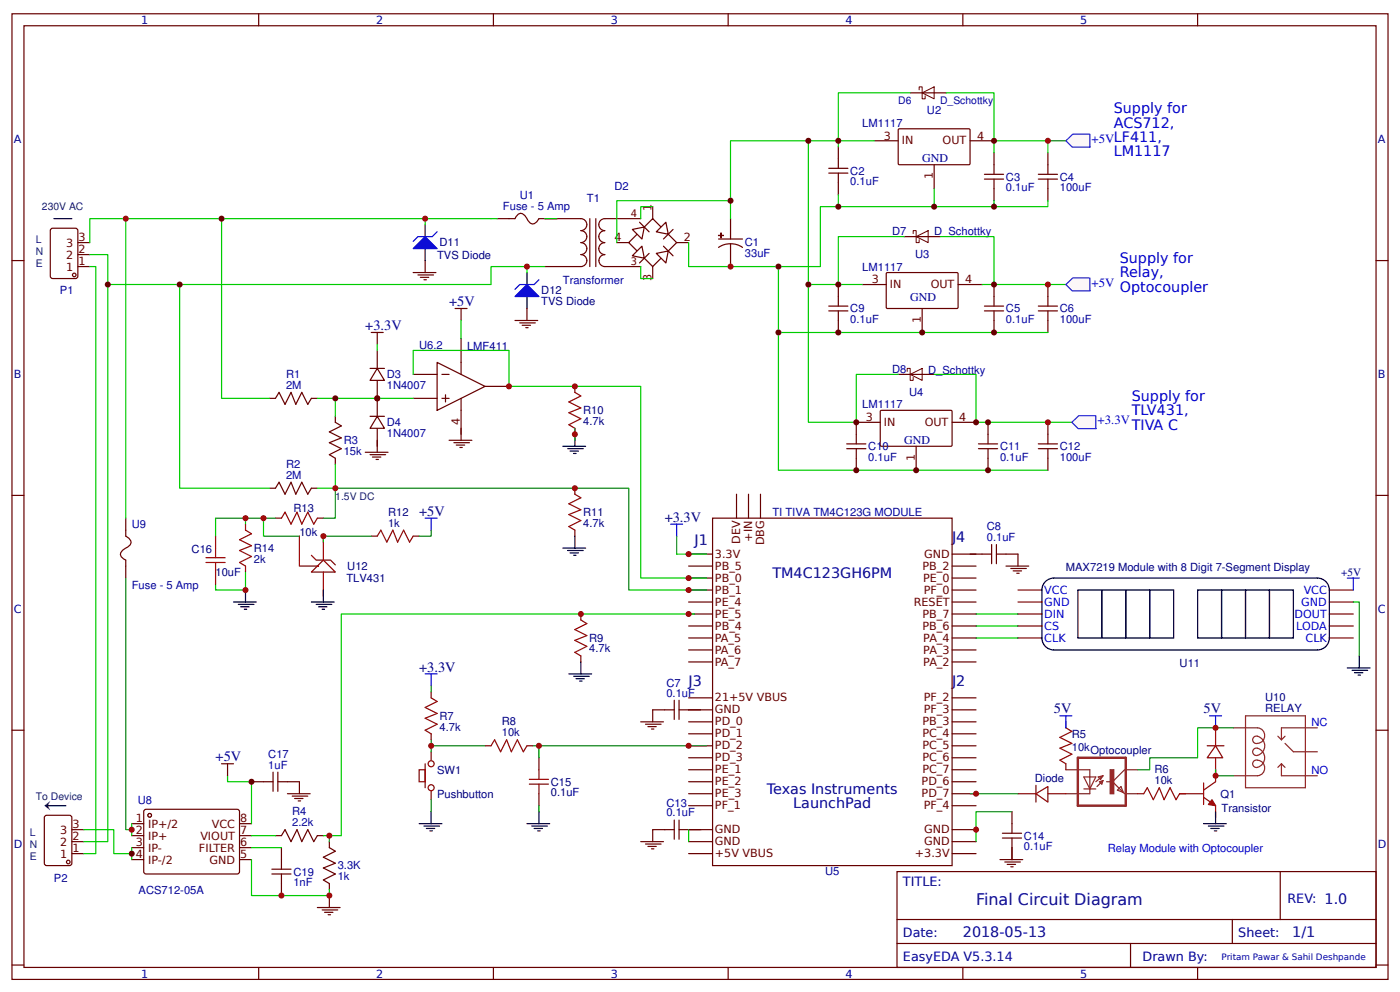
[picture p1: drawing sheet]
<svg xmlns="http://www.w3.org/2000/svg" width="309mm" height="219mm" viewBox="0 0 309 219" stroke-linecap="round" stroke-linejoin="round" font-family="sans-serif">
<g fill="none" stroke="#600" stroke-width=".26">
<path d="M2.6 3h304.1v213.3h-304.1zM5.3 5.7h298.7v208h-298.7zM57.1 3v2.7M109 3v2.7M160.9 3v2.7M212.7 3v2.7M264.6 3v2.7M2.6 57.5h2.7M11.4 50.5l5.3-.1 .4 .3 .1 10.3-.3 .4-5.3 .1-.4-.2-.1-10.4zM304 57.5h2.7M59.5 88h1.4l.7-1.3 1.4 2.6 1.3-2.6 1.1 2.6 1.3-2.6 1.3 2.6 .8-1.3h1.3M74.1 91.9v1.4l1.3 .8-2.6 1.3 2.6 1.3-2.6 1.1 2.6 1.3-2.6 1.3 1.3 .8v1.3"/>
<path d="M2.6 109.4h2.7M59.5 107.8h1.4l.7-1.3 1.4 2.6 1.3-2.6 1.1 2.6 1.3-2.6 1.3 2.6 .8-1.3h1.3M304 109.4h2.7M2.6 161.3h2.7M304 161.3h2.7M198.2 192.5h105.8v21.2h-105.8zM282.8 192.5v10.6M2.6 213.1h2.7M57.1 213.7v2.6M109 213.7v2.6M160.9 213.7v2.6M198.2 203.1h105.8"/>
<path d="M198.2 208.4h105.8M212.7 213.7v2.6M249.8 208.4v5.3M264.6 213.7v2.6M272.3 203.1v5.3M304 213.1h2.7"/>
</g>
<path d="M70.1 88h4v3.9M74.1 102.5v5.3h-4" fill="none" stroke="#0c0" stroke-width=".26"/>
<circle cx="16.4" cy="60.7" r=".4" fill="#fff" stroke="#600" stroke-width=".26"/>
<path d="M17.2 58.9h2.6M17.2 56.2h2.6M17.2 53.6h2.6M10.1 180.1l5.2-.1 .5 .3 .1 10.3-.3 .5-5.3 .1-.4-.3-.1-10.3z" fill="none" stroke="#600" stroke-width=".26"/>
<circle cx="15.1" cy="190.4" r=".4" fill="#fff" stroke="#600" stroke-width=".26"/>
<g fill="none" stroke="#600" stroke-width=".26">
<path d="M109.8 48.3h4l.5-.8a1.32 1.32 0 0 1 2.1 .8l.5 .7a1.32 1.32 0 0 0 2.2-.7h9.2a1.32 1.32 0 0 1 1.3 1.3 1.32 1.32 0 0 1-1.3 1.3 1.32 1.32 0 0 1 1.3 1.4 1.32 1.32 0 0 1-1.3 1.3 1.32 1.32 0 0 1 1.3 1.3 1.32 1.32 0 0 1-1.3 1.3 1.32 1.32 0 0 1 1.3 1.3 1.32 1.32 0 0 1-1.3 1.4h-7.9M130.3 48.3v10.6M131.6 48.3v10.6M133.6 58.9h8M133.6 56.2a1.32 1.32 0 0 0-1.3 1.3 1.32 1.32 0 0 0 1.3 1.4M136.3 53.6h2.6M138.9 53.6l5.3-5.3 5.3 5.3-5.3 5.3zM141.3 49.1l2.1 2.1M141.6 48.3h-8a1.32 1.32 0 0 0-1.3 1.3 1.32 1.32 0 0 0 1.3 1.3 1.32 1.32 0 0 0-1.3 1.4 1.32 1.32 0 0 0 1.3 1.3 1.32 1.32 0 0 0-1.3 1.3 1.32 1.32 0 0 0 1.3 1.3M143.4 56l-2.1 2.1M144.2 45.6v2.7M144.2 58.9v2.6"/>
<path d="M146.6 54.4l2.1 2.1M148.7 50.7l-2.1 2.1M149.5 53.6h2.6M15.9 188.5h2.6M15.9 185.9h2.6M15.9 183.2h2.6"/>
</g>
<path d="M108.5 48.3h-88.7v5.3M120.4 48.3h2.6" fill="none" stroke="#0c0" stroke-width=".26"/>
<g fill="#fff" stroke="#600" stroke-width=".26">
<path d="M139.7 50.7l2.6-.6-.5 2.7z"/>
<path d="M147.1 49.1l.5 2.6-2.6-.5z"/>
<path d="M141.8 54.4l.5 2.6-2.6-.5z"/>
<path d="M145 56l2.6-.6-.5 2.7z"/>
</g>
<path d="M108.5 48.3h1.3M120.4 58.9h-11.9v3.9h-84.7M141.6 58.9v2.6h2.6M144.2 45.6h-2.6v2.7" fill="none" stroke="#0c0" stroke-width=".26"/>
<g fill="none" stroke="#600" stroke-width=".26">
<path d="M83.3 77.4v4M100.5 68.1h2.7M101.9 68.1v2.7M101.9 74.7v8M81.8 81.4h3.1M83.3 84v4M91.3 82.7h5.3M91.3 88h5.3M96.6 80l10.6 5.3-10.6 5.3zM97.6 82.7h1.6M97.6 88h1.6M98.4 87.2v1.6"/>
<path d="M99.2 97.2h5M100.3 97.8h3.4M100.8 98.3h1.9M101.6 98.8h.5M101.9 88v9.2M107.2 85.3h5.2M157.4 114.4h52.9v76.8h-52.9zM162.7 109.1v5.3M165.4 109.1v5.3M168 109.1v5.3M152.1 122.4h5.3M152.1 125h5.3"/>
<path d="M152.1 127.7h5.3M152.1 130.3h5.3M152.1 133h5.3M152.1 135.6h5.3M152.1 138.2h5.3M210.3 122.4h5.3M210.3 125h5.3M210.3 127.7h5.3M210.3 130.3h5.3M210.3 133h5.3M210.3 135.6h5.3M210.3 138.2h5.3"/>
<path d="M152.1 140.9h5.3M152.1 143.5h5.3M152.1 146.2h5.3M152.1 154.1h5.3M152.1 156.8h5.3M152.1 159.4h5.3M210.3 140.9h5.3M210.3 143.5h5.3M210.3 146.2h5.3M210.3 154.1h5.3M210.3 156.8h5.3M210.3 159.4h5.3"/>
<path d="M152.1 162.1h5.3M152.1 164.7h5.3M152.1 167.3h5.3M152.1 170h5.3M152.1 172.6h5.3M152.1 175.3h5.3M152.1 177.9h5.3M210.3 162.1h5.3M210.3 164.7h5.3M210.3 167.3h5.3M210.3 170h5.3M210.3 172.6h5.3"/>
<path d="M210.3 175.3h5.3M210.3 177.9h5.3M152.1 183.2h5.3M152.1 185.9h5.3M152.1 188.5h5.3M210.3 183.2h5.3M210.3 185.9h5.3M210.3 188.5h5.3"/>
</g>
<path d="M83.3 81.4l1.6 2.6h-3.1z" fill="#fff" stroke="#600" stroke-width=".26"/>
<path d="M81.8 91.9h3.1M83.3 88v3.9M83.3 94.6v4" fill="none" stroke="#600" stroke-width=".26"/>
<path d="M83.3 91.9l1.6 2.7h-3.1z" fill="#fff" stroke="#600" stroke-width=".26"/>
<path d="M82 73.4h2.7M83.3 73.4v2.7M80.7 99.9h5M83.3 97.2v2.7M81.8 100.4h3.4M82.3 100.9h1.8M83.1 101.5h.5" fill="none" stroke="#600" stroke-width=".26"/>
<path d="M83.3 76.1v1.3" fill="none" stroke="#0c0" stroke-width=".26"/>
<circle cx="33.1" cy="180" r=".4" fill="#fff" stroke="#600" stroke-width=".26"/>
<path d="M32 178.8h20.7l.2 .5-.1 13.5-.4 .2-20.4-.1-.3-.4v-13.2z" fill="none" stroke="#600" stroke-width=".26"/>
<circle cx="33.1" cy="180" r=".4" fill="#fff" stroke="#600" stroke-width=".26"/>
<g fill="none" stroke="#600" stroke-width=".26">
<path d="M93.9 57.5v2.7M158.7 52.8h5.3M161.4 53.8l1.4 .2 1.2 .6M161.4 53.8l-1.4 .2-1.3 .6M161.4 48.3v4.5M161.4 53.8v5.1M91.3 60.2h5M92.3 60.7h3.5M92.9 61.3h1.8M93.7 61.8h.5M113.8 70.8h5M114.8 71.3h3.5"/>
<path d="M115.4 71.8h1.8M116.2 72.4h.5M116.4 68.1v2.7M48.9 168.7h2.7M50.3 168.7v2.6M55.6 172.6h4.7M60.3 170.5v4.3M61.4 170.5v4.3M61.4 172.6h4.7v2.7M63.5 175.3h5M64.6 175.8h3.4M65.1 176.3h1.8"/>
<path d="M65.9 176.9h.5M29.1 181.9h2.6M29.1 184.5h2.6M29.1 187.2h2.6M29.1 189.8h2.6M52.9 181.9h2.7M52.9 184.5h2.7M52.9 187.2h2.7M52.9 189.8h2.7M60.1 193h4.2M60.1 192h4.2M60.9 184.5h1.3l.8-1.3 1.3 2.7 1.3-2.7 1.1 2.7 1.3-2.7 1.3 2.7 .8-1.4h1.3"/>
<path d="M62.2 187.2v4.8M62.2 193v4.8M72.8 185.9v1.3l1.3 .8-2.7 1.3 2.7 1.3-2.7 1.1 2.7 1.3-2.7 1.3 1.4 .8v1.4M72.8 197.8v2.6M70.1 200.4h5M71.2 201h3.4M71.7 201.5h1.9M72.5 202h.5"/>
</g>
<g fill="none" stroke="#0c0" stroke-width=".26">
<path d="M19.8 58.9h1.4v129.6h-2.7M19.8 56.2h4v129.7h-5.3M48.9 48.3v39.7h10.6M101.9 70.8v3.9M74.1 88h17.2M91.3 82.7v-5.3h21.1v7.9h29.2v42.4h14.5M50.3 171.3v1.3h5.3v9.3M18.5 183.2h6.6v5.3h4M29.1 181.9v2.6M29.1 187.2v2.6M55.6 189.8v8h17.2v-1.3M55.6 184.5h5.3"/>
<path d="M55.6 187.2h6.6"/>
</g>
<g fill="#fff" stroke="#600" stroke-width=".26">
<path d="M158.7 52h1.1z"/>
<path d="M159.3 51.5v1z"/>
</g>
<path d="M161.4 48.3v-4h-25.1v9.3" fill="none" stroke="#0c0" stroke-width=".26"/>
<path d="M183.1 38.2h4.2M183.1 37.2h4.2M185.2 32.4v4.8M185.2 38.2v4.8" fill="none" stroke="#600" stroke-width=".26"/>
<path d="M198.5 28.6l.2-.2 15.5 .1 .1 .2v7.5l-.3 .2-15.4-.1-.2-.2z" fill="#fff" stroke="#600" stroke-width=".26"/>
<path d="M193.1 31.1h5.3M206.4 36.4v5.3M214.3 31.1h5.3" fill="none" stroke="#600" stroke-width=".26"/>
<path d="M195.9 60.2h15.6l.2 .3-.1 7.5-.2 .1h-15.5l-.1-.2v-7.4z" fill="#fff" stroke="#600" stroke-width=".26"/>
<path d="M190.5 62.8h5.3M203.7 68.1v5.3M211.7 62.8h5.3" fill="none" stroke="#600" stroke-width=".26"/>
<path d="M194.6 90.7h15.6l.1 .2v7.5l-.2 .2-15.5-.1-.1-.2v-7.4z" fill="#fff" stroke="#600" stroke-width=".26"/>
<g fill="none" stroke="#600" stroke-width=".26">
<path d="M201.1 20.5h7.9M217.5 39.6h4.2M217.5 38.5h4.2M219.6 33.7v4.8M219.6 39.6v4.7M229.4 39.6h4.2M229.4 38.5h4.2M231.5 33.7v4.8M231.5 39.6v4.7M199.8 52.3h7.9M183.1 68.7h4.2M183.1 67.6h4.2"/>
<path d="M185.2 62.8v4.8M185.2 68.7v4.7M217.5 68.7h4.2M217.5 67.6h4.2M219.6 62.8v4.8M219.6 68.7v4.7M229.4 68.7h4.2M229.4 67.6h4.2M231.5 62.8v4.8M231.5 68.7v4.7M187.1 99.1h4.2M187.1 98h4.2"/>
<path d="M189.2 99.1v4.7M194.5 93.3h-5.3v4.7M198.4 82.7h8M202.4 98.6v5.2M210.3 93.3h5.3M216.2 99.1h4.2M216.2 98h4.2M218.3 93.3v4.7M218.3 99.1v4.7M229.4 99.1h4.2M229.4 98h4.2M231.5 93.3v4.7"/>
<path d="M231.5 99.1v4.7"/>
</g>
<g fill="none" stroke="#0c0" stroke-width=".26">
<path d="M178.6 31.1v31.7h6.6M193.1 31.1h-7.9v1.3M201.1 20.5h-15.9v10.6h-23.8v13.2M209 20.5h10.6v10.6M219.6 33.7v-2.6h11.9v2.6M172 58.9v14.5h59.5M185.2 45.6h-4v13.3h-29.1v-5.3M199.8 52.3h-14.6v10.5h5.3M206.4 41.7v3.9h-21.2v-2.6M207.7 52.3h11.9v10.5M219.6 44.3v1.3h-13.2M231.5 44.3v1.3h-11.9"/>
<path d="M39.7 62.8v45h19.8M172 73.4v30.4h59.5M178.6 62.8v30.5h10.6v-10.6h9.2M217 62.8h18.5M206.4 82.7h9.2v10.6h21.2M149.5 122.4h6.6M153.5 135.6h-78.1v48.9h-4"/>
</g>
<path d="M203.1 19.8v-.6h.6v2.6h.7v-.6M203.7 20.5l2.7-1.3v2.6zM201.7 51.6v-.7h.7v2.7h.7v-.7M202.4 52.3l2.7-1.4v2.7zM200.4 82v-.6h.7v2.6h.6v-.7M201.1 82.7l2.6-1.3v2.6z" fill="none" stroke="#600" stroke-width=".22"/>
<g fill="#fff7f8" stroke="#430aff" stroke-width=".26">
<path d="M235.5 31.1l1.5-1.5h3.8v2.9h-3.9z"/>
<path d="M235.5 62.8l1.5-1.4h3.8v2.8h-3.9z"/>
<path d="M236.8 93.3l1.5-1.5h3.8l.1 2.9h-4z"/>
</g>
<g fill="none" stroke="#080" stroke-width=".26">
<path d="M231.5 31.1h4M127 94.6v2.6M74.1 107.8h64.8v22.5h17.2M149.5 118.4v4M27.8 127.7v55.5h1.3M215.6 135.6h9.3M215.6 138.2h9.3M299 133h1.3v11.9M95.2 151.5v1.3M215.6 140.9h9.3M95.2 163.4v2.6M95.2 176.6v2.7"/>
<path d="M95.2 164.7h12M117.7 164.7h1.4M119.1 177.9v1.4M156.1 164.7h-37v2.6M214.3 175.3h10.6M223.6 179.3h-8v6.6M268.6 170v1.3h3.9M272.5 160.7h-7.9v6.6h-10.6v2.7h-2.6"/>
</g>
<path d="M148.2 115.8h2.6M149.5 115.8v2.6M297.7 127.7h2.6M299 127.7v2.6M93.9 148.8h2.7M95.2 148.8v2.7M234.2 158.1h2.6M235.5 158.1v2.6M267.2 158.1h2.7M268.6 158.1v2.6" fill="none" stroke="#00f" stroke-width=".26"/>
<path d="M127 86.7l1.3 .7-2.6 1.4 2.6 1.3-2.6 1 2.6 1.4-2.6 1.3 1.3 .8M127 109.1l1.3 .8-2.6 1.4 2.6 1.3-2.6 1 2.6 1.4-2.6 1.3 1.3 .8M128.3 136.9l1.3 .8-2.6 1.3 2.6 1.4-2.6 1 2.6 1.3-2.6 1.4 1.3 .8M95.2 154.1l1.4 .8-2.7 1.3 2.7 1.4-2.7 1 2.7 1.3-2.7 1.4 1.3 .8M108.5 164.7l.8-1.3 1.3 2.6 1.3-2.6 1.1 2.6 1.3-2.6 1.3 2.6 .8-1.3M116.9 173.2h4.3M116.9 172.1h4.3M119.1 170v2.1M119.1 173.2v2.1M235.5 160.7l1.3 .8-2.6 1.4 2.6 1.3-2.6 1 2.6 1.4-2.6 1.3 1.3 .8M252.7 175.3l.8-1.3 1.3 2.6 1.3-2.6 1.1 2.6 1.3-2.6 1.3 2.6 .8-1.3" fill="none" stroke="#a00000" stroke-width=".26"/>
<g fill="none" stroke="#800" stroke-width=".26">
<path d="M127 85.3v1.4M127 94.6v1.3M127 107.8v1.3M127 117.1v1.3M128.3 135.6v1.3M224.9 130.3h5.3M224.9 133h5.3M224.9 135.6h5.3M224.9 138.2h5.3M293.7 130.3h5.3M293.7 133h5.3M293.7 135.6h5.3"/>
<path d="M293.7 138.2h5.3M95.2 152.8v1.3M128.3 144.9v1.3M224.9 140.9h5.3M235.5 159.4v1.3M293.7 140.9h5.3M92.6 170h1.3v2.6h-1.3zM93.9 168.7v5.3M95.2 162.1v1.3M95.2 166v1.9M95.2 174.8v1.8M107.2 164.7h1.3"/>
<path d="M116.4 164.7h1.3M119.1 167.3v2.7M119.1 175.3v2.6M224.9 175.3h4M228.9 175.3l2.6-1.6v3.4zM228.9 173.4v3.7M231.5 175.3h4M235.5 168.7v1.3M251.4 175.3h1.3M260.6 175.3h5.3M265.9 176.1l2.7 1.8v2.7M265.9 172.9v4.8"/>
<path d="M266.7 164.7h3.7M268.6 164.7l1.5 2.6h-3.4zM268.6 160.7v4M268.6 167.3v5.3l-2.7 1.9"/>
<circle cx="95.3" cy="168.7" r=".66"/>
<circle cx="95.3" cy="174" r=".66"/>
</g>
<g fill="none" stroke="#000" stroke-width=".26">
<path d="M124.4 98.6h5M125.4 99.1h3.5M125.9 99.6h1.9M127 95.9v2.7M126.7 100.1h.6M127 118.4v2.6M124.4 121h5M125.4 121.6h3.5M125.9 122.1h1.9M126.7 122.6h.6M230.8 128.7a2.64 2.64 0 0 1 2-1h58.2a2.65 2.65 0 0 1 2.7 2.6v10.6a2.65 2.65 0 0 1-2.7 2.6h-58.2a2.65 2.65 0 0 1-2.6-2.6v-10.6l.1-.6zM238.1 130.3h5.3v10.6h-5.3z"/>
<path d="M243.4 130.3h5.3v10.6h-5.3zM248.7 130.3h5.3v10.6h-5.3zM254 130.3h5.3v10.6h-5.3zM264.6 130.3h5.3v10.6h-5.3zM269.9 130.3h5.3v10.6h-5.3zM275.2 130.3h5.3v10.6h-5.3zM280.5 130.3h5.3v10.6h-5.3zM125.7 148.8h5M126.7 149.4h3.5M127.3 149.9h1.8M128.1 150.4h.5M128.3 146.2v2.6"/>
<path d="M297.7 147.5h5M298.7 148h3.5M299.2 148.6h1.9M300 149.1h.6M300.3 144.9v2.6M95.2 179.3v2.6M119.1 179.3v2.6M268.6 179.3v2.6M92.6 181.9h5M93.7 182.4h3.4M94.2 183h1.8M95 183.5h.5"/>
<path d="M116.4 181.9h5M117.5 182.4h3.4M118 183h1.9M118.8 183.5h.5M265.9 181.9h5M267 182.4h3.4M267.5 183h1.8M268.3 183.5h.5"/>
</g>
<g fill="none" stroke="#600" stroke-width=".26">
<path d="M27.8 114.4v4l.4 .2a1.19 1.19 0 0 1 .3 2l-1.1 .7a1.19 1.19 0 0 0-.4 1.9l.8 .5v4M214.3 122.4h4.8M219.1 120.3v4.2M220.1 122.4h4.8v2.6M220.1 120.3v4.2M222.2 125h5.1M223.3 125.5h3.4M223.8 126.1h1.9M224.6 126.6h.6M141.6 159.4h5M142.6 159.9h3.4M149 154.6v4.3"/>
<path d="M149 156.8h-4.8v2.6M150 154.6v4.3M150 156.8h4.8M143.1 160.5h1.9M143.9 161h.6M223.6 179.3v4.7M141.6 185.9h5M142.6 186.4h3.4M143.1 186.9h1.9M143.9 187.5h.6M149 183.2h-4.8v2.7M149 181.1v4.2"/>
<path d="M150 181.1v4.2M150 183.2h4.8M220.9 189.8h5.1M221.5 185.1h4.2M221.5 184h4.2M222 190.4h3.4M222.5 190.9h1.9M223.3 191.4h.5M223.6 185.1v4.7"/>
</g>
<g fill="none" stroke="#8d2323" stroke-width=".26">
<path d="M275.2 158.1h13.2v15.9h-13.2zM235.5 170h5.3v5.3h-5.3M239.4 171.6h2.7l-1.3 2.6zM239.4 174.2h2.7M242.6 171.6l1.1-.3-.5 .8zM242.9 172.6l.8-.2-.3 .8zM243.7 172.4l-1.3 1.3M243.7 171.3l-1.6 1.3M244.5 172.6h1M247.6 173.7l.6 1.3-1.3-.5zM248.4 170l-2.6 2.6 2.6 2.7M248.7 170h2.7"/>
<path d="M248.7 175.3h2.7M272.5 160.7h5.3a1.71 1.71 0 0 1 1.6 2.1 1.71 1.71 0 0 1-2.3 1.2 .87 .87 0 0 1-.1-1.2 .87 .87 0 0 1 1.3 0 2.16 2.16 0 0 1 1.1 2.3 2.16 2.16 0 0 1-2 1.7 .86 .86 0 0 1-.5-1.2 .86 .86 0 0 1 1.4-.2 2.16 2.16 0 0 1 1.1 2.4 2.16 2.16 0 0 1-2 1.7 .83 .83 0 0 1-.6-1 .83 .83 0 0 1 1-.6 1.72 1.72 0 0 1 1.6 1.7 1.72 1.72 0 0 1-1.6 1.7h-5.3M282.3 162.6l.8 .8M283.1 168.7v2.6h7.9M283.1 168.7l.8 .8M283.1 168.7l-.8 .8M283.9 164.2l1.9 1.8h5.2M283.9 162.6l-.8 .8M291 160.7h-7.9v2.7"/>
</g>
<path d="M27.8 48.3v66.1" fill="none" stroke="#0f0" stroke-width=".26"/>
<path d="M238.1 167.3h10.6v10.6h-10.6z" fill="none" stroke="#8d2323" stroke-width=".53"/>
<path d="M245.3 170h.8v5.3h-.8z" fill="#8d2323" stroke="#8d2323" stroke-width=".26"/>
<path d="M267.8 176.6l.8 1.3-1.6-.2z" fill="#800" stroke="#800" stroke-width=".26"/>
<path d="M68.8 126.3l2.6-2.6 2.7 2.6z" fill="#fefefe" stroke="#800" stroke-width=".26"/>
<path d="M47.6 118.4v2.6M54.2 115.8v1.3M60.9 114.4h1.3M66.1 118.4v6.6h4.3h-.3M70.1 114.4h1.3M71.4 118.4v5.3M82 118.4h1.3M91.3 118.4h1.3M47.6 126.3v2.7M54.2 125v1.3M68.8 122.6l1 1.1h3.2l1.1 1.1M71.4 126.3v5.3" fill="none" stroke="#800" stroke-width=".26"/>
<g fill="none" stroke="#000" stroke-width=".26">
<path d="M11.9 48.3h4M93.9 49.6v2.7M93.9 54.9v2.6M116.4 60.2v2.6M116.4 65.5v2.6M51.6 133h5M52.7 133.5h3.4M53.2 134h1.8M54 134.5h.5M54.2 130.3v2.7M68.8 133h5M69.8 133.5h3.5"/>
<path d="M70.4 134h1.8M71.2 134.5h.5M71.4 130.3v2.7M10.6 177.9h4"/>
</g>
<path d="M96.6 51.2l-1.1 1.1h-3.2l-1 1M119.1 61.8l-1.1 1h-3.2l-1 1.1M93.9 114.4h2.7M95.2 114.4v2.7" fill="none" stroke="#00f" stroke-width=".26"/>
<path d="M54.2 117.1l1.4 .8-2.7 1.3 2.7 1.3-2.7 1.1 2.7 1.3-2.7 1.3 1.3 .8M62.2 114.4l.8-1.3 1.3 2.7 1.3-2.7 1.1 2.7 1.3-2.7 1.3 2.7 .8-1.4M83.3 118.4l.8-1.3 1.4 2.6 1.3-2.6 1 2.6 1.4-2.6 1.3 2.6 .8-1.3M45.5 124.2h4.2M45.5 123.2h4.2M47.6 121v2.2M47.6 124.2v2.1" fill="none" stroke="#a00000" stroke-width=".26"/>
<path d="M54.2 114.4h-6.6v4M58.2 114.4v4h7.9M60.9 114.4h-6.7v1.4M74.1 107.8v6.6h-2.7M82 118.4h-10.6v1.3M95.2 117.1v1.3h-2.6M54.2 126.3v4h-6.6v-1.3M72.8 184.5v1.4M152.1 183.2v2.7" fill="none" stroke="#080" stroke-width=".26"/>
<g fill="#00f" stroke="#00f" stroke-width=".26">
<path d="M91.3 54.9l2.6-2.6 2.7 2.6z"/>
<path d="M113.8 65.5l2.6-2.7 2.7 2.7z"/>
</g>
<path d="M93.9 48.3v1.3M116.4 58.9v1.3" fill="none" stroke="#0f0" stroke-width=".26"/>
<g fill="#c00">
<circle cx="161.4" cy="58.9" r=".66"/>
<circle cx="54.2" cy="114.4" r=".66"/>
<circle cx="58.2" cy="114.4" r=".66"/>
<circle cx="128.3" cy="135.6" r=".66"/>
<circle cx="95.3" cy="164.7" r=".66"/>
<circle cx="215.6" cy="175.3" r=".66"/>
<circle cx="83.3" cy="88" r=".66"/>
<circle cx="127" cy="95.9" r=".66"/>
<circle cx="127" cy="85.3" r=".66"/>
<circle cx="112.4" cy="85.3" r=".66"/>
</g>
<circle cx="161.4" cy="44.3" r=".66" fill="#600"/>
<circle cx="231.5" cy="31.1" r=".66" fill="#c00"/>
<g fill="#600">
<circle cx="218.3" cy="93.3" r=".66"/>
<circle cx="215.6" cy="93.3" r=".66"/>
<circle cx="189.2" cy="93.3" r=".66"/>
<circle cx="178.6" cy="62.8" r=".66"/>
<circle cx="172" cy="73.4" r=".66"/>
<circle cx="185.2" cy="73.4" r=".66"/>
<circle cx="172" cy="58.9" r=".66"/>
<circle cx="185.2" cy="45.6" r=".66"/>
<circle cx="219.6" cy="73.4" r=".66"/>
<circle cx="203.7" cy="73.4" r=".66"/>
<circle cx="219.6" cy="62.8" r=".66"/>
<circle cx="219.6" cy="45.6" r=".66"/>
<circle cx="219.6" cy="31.1" r=".66"/>
<circle cx="206.4" cy="45.6" r=".66"/>
<circle cx="74.1" cy="88" r=".66"/>
<circle cx="55.6" cy="172.6" r=".66"/>
<circle cx="29.1" cy="188.5" r=".66"/>
<circle cx="48.9" cy="48.3" r=".66"/>
<circle cx="83.3" cy="88" r=".66"/>
<circle cx="185.2" cy="31.1" r=".66"/>
<circle cx="185.2" cy="62.8" r=".66"/>
<circle cx="178.6" cy="31.1" r=".66"/>
<circle cx="189.2" cy="103.8" r=".66"/>
<circle cx="202.4" cy="103.8" r=".66"/>
<circle cx="218.3" cy="103.8" r=".66"/>
<circle cx="23.8" cy="62.8" r=".66"/>
<circle cx="39.7" cy="62.8" r=".66"/>
</g>
<g fill="#c00">
<circle cx="231.5" cy="62.8" r=".66"/>
<circle cx="231.5" cy="93.3" r=".66"/>
<circle cx="29.1" cy="183.2" r=".66"/>
<circle cx="27.8" cy="48.3" r=".66"/>
<circle cx="268.6" cy="160.7" r=".66"/>
<circle cx="268.6" cy="171.3" r=".66"/>
<circle cx="152.1" cy="130.3" r=".66"/>
<circle cx="152.1" cy="127.7" r=".66"/>
<circle cx="152.1" cy="122.4" r=".66"/>
<circle cx="215.6" cy="183.2" r=".66"/>
<circle cx="72.8" cy="197.8" r=".66"/>
<circle cx="62.2" cy="197.8" r=".66"/>
<circle cx="152.1" cy="164.7" r=".66"/>
<circle cx="119.1" cy="164.7" r=".66"/>
<circle cx="152.1" cy="135.6" r=".66"/>
<circle cx="127" cy="107.8" r=".66"/>
<circle cx="74.1" cy="107.8" r=".66"/>
<circle cx="54.2" cy="130.3" r=".66"/>
<circle cx="71.4" cy="118.4" r=".66"/>
<circle cx="72.8" cy="184.5" r=".66"/>
<circle cx="93.9" cy="48.3" r=".66"/>
<circle cx="116.4" cy="58.9" r=".66"/>
</g>
<path d="M9.8 177.9l1.3-1-.5 1 .5 1.1z" fill="#333"/>
<text font-size="3.5" fill="#009" x="215.6" y="199.9">Final Circuit Diagram</text>
<g font-size="3.2" fill="#00f">
<text x="246.1" y="25">Supply for</text>
<text x="246.1" y="28.2">ACS712,</text>
<text x="246.1" y="34.5">LM1117</text>
<text x="247.4" y="58.1">Supply for</text>
<text x="247.4" y="61.3">Relay,</text>
<text x="247.4" y="64.4">Optocoupler</text>
<text x="250" y="88.5">Supply for</text>
<text x="250" y="91.7">TLV431,</text>
<text x="250" y="94.9">TIVA C</text>
</g>
<g font-size="3.2" fill="#009">
<text x="99.2" y="67.6">+5V</text>
<text x="80.7" y="72.9">+3.3V</text>
<text x="210.3" y="119.7">J4</text>
<text x="153.5" y="120.3">J1</text>
<text x="170.7" y="127.7">TM4C123GH6PM</text>
<text x="152.1" y="151.5">J3</text>
<text x="210.3" y="151.5">J2</text>
<text x="47.6" y="168.1">+5V</text>
<text x="169.4" y="175.3">Texas Instruments</text>
<text x="175.3" y="178.5">LaunchPad</text>
<text x="212.7" y="207">2018-05-13</text>
<text x="285.5" y="207">1/1</text>
</g>
<g font-size="3.2" fill="#000080">
<text x="92.6" y="113.9">+5V</text>
<text x="146.8" y="115.2">+3.3V</text>
<text x="92.6" y="148.3">+3.3V</text>
<text x="232.8" y="157.6">5V</text>
<text x="265.9" y="157.6">5V</text>
</g>
<g font-size="2.8" fill="#00f">
<text x="241.2" y="31.5">+5VLF411,</text>
<text x="241.2" y="63.3">+5V</text>
<text x="242.5" y="93.7">+3.3V</text>
</g>
<g font-size="2.8" fill="#009">
<text x="199.5" y="195.7">TITLE:</text>
<text x="284.4" y="199.4">REV: 1.0</text>
<text x="199.5" y="207">Date:</text>
<text x="273.6" y="207">Sheet:</text>
<text x="199.5" y="212.3">EasyEDA V5.3.14</text>
<text x="252.4" y="212.3">Drawn By:</text>
</g>
<g font-size="2.6" fill="#009">
<text x="203.7" y="35.9">GND</text>
<text x="201.1" y="66.4">GND</text>
<text x="199.8" y="98">GND</text>
</g>
<g font-size="2.5" fill="#009">
<text x="31.2" y="5.3">1</text>
<text x="83.1" y="5.3">2</text>
<text x="134.9" y="5.3">3</text>
<text x="186.8" y="5.3">4</text>
<text x="238.7" y="5.3">5</text>
<text x="190.5" y="28.1">LM1117</text>
<text x="204.8" y="25.3">U2</text>
<text x="3" y="31.6">A</text>
<text x="304.4" y="31.6">A</text>
<text x="135.7" y="41.9">D2</text>
<text x="187.9" y="40.9">0.1uF</text>
<text x="187.9" y="38.6">C2</text>
<text x="222.2" y="39.9">C3</text>
<text x="234.2" y="39.9">C4</text>
<text x="111.1" y="46.4">Fuse - 5 Amp</text>
<text x="114.8" y="43.9">U1</text>
<text x="129.7" y="44.6">T1</text>
<text x="222.2" y="42.3">0.1uF</text>
<text x="234.2" y="42.3">100uF</text>
<text x="197.1" y="51.9">D7</text>
<text x="206.4" y="51.9">D_Schottky</text>
<text x="164.6" y="56.8">33uF</text>
<text x="164.6" y="54.4">C1</text>
<text x="190.5" y="59.8">LM1117</text>
<text x="202.2" y="57">U3</text>
<text x="13.2" y="65">P1</text>
<text x="124.4" y="62.7">Transformer</text>
<text x="187.9" y="71.3">0.1uF</text>
<text x="187.9" y="68.9">C9</text>
<text x="222.2" y="71.4">0.1uF</text>
<text x="222.2" y="69">C5</text>
<text x="234.2" y="71.4">100uF</text>
<text x="234.2" y="69">C6</text>
<text x="92.6" y="77">U6.2</text>
<text x="103.2" y="77.3">LMF411</text>
<text x="3" y="83.5">B</text>
<text x="63.2" y="83.5">R1</text>
<text x="85.5" y="83.5">D3</text>
<text x="197.1" y="82.3">D8</text>
<text x="205.1" y="82.6">D_Schottky</text>
<text x="304.4" y="83.5">B</text>
<text x="63.2" y="85.9">2M</text>
<text x="85.5" y="85.9">1N4007</text>
<text x="200.8" y="87.4">U4</text>
<text x="85.5" y="94.1">D4</text>
<text x="190.5" y="90.1">LM1117</text>
<text x="75.9" y="100.4">15k</text>
<text x="75.9" y="98">R3</text>
<text x="85.5" y="96.4">1N4007</text>
<text x="191.8" y="101.7">0.1uF</text>
<text x="191.8" y="99.4">C10</text>
<text x="220.9" y="101.8">0.1uF</text>
<text x="220.9" y="99.4">C11</text>
<text x="234.2" y="101.8">100uF</text>
<text x="234.2" y="99.4">C12</text>
<text x="63.2" y="105.7">2M</text>
<text x="63.2" y="103.4">R2</text>
<text x="170.7" y="113.9">TI TIVA TM4C123G MODULE</text>
<text x="29.1" y="116.7">U9</text>
<text x="218" y="119.5">0.1uF</text>
<text x="218" y="117.1">C8</text>
<text x="29.1" y="130.2">Fuse - 5 Amp</text>
<text x="3" y="135.3">C</text>
<text x="304.4" y="135.3">C</text>
<text x="147.2" y="153.9">0.1uF</text>
<text x="147.2" y="151.7">C7</text>
<text x="59.3" y="167.3">C17</text>
<text x="59.3" y="169.7">1uF</text>
<text x="30.4" y="177.6">U8</text>
<text x="147.2" y="178.2">C13</text>
<text x="64.6" y="182.4">2.2k</text>
<text x="64.6" y="180">R4</text>
<text x="147.2" y="180.3">0.1uF</text>
<text x="226.2" y="185.4">C14</text>
<text x="3" y="187.2">D</text>
<text x="226.2" y="187.7">0.1uF</text>
<text x="304.4" y="187.2">D</text>
<text x="11.9" y="194.8">P2</text>
<text x="30.6" y="197.4">ACS712-05A</text>
<text x="64.8" y="195.7">1nF</text>
<text x="64.8" y="193.4">C19</text>
<text x="74.6" y="194.4">1k</text>
<text x="74.6" y="192">3.3K</text>
<text x="182.3" y="193.3">U5</text>
<text x="31.2" y="215.9">1</text>
<text x="83.1" y="215.9">2</text>
<text x="134.9" y="215.9">3</text>
<text x="186.8" y="215.9">4</text>
<text x="238.7" y="215.9">5</text>
</g>
<g font-size="2.5" fill="#600">
<text x="195.3" y="30.8">3</text>
<text x="199.2" y="31.9">IN</text>
<text x="208.3" y="31.9">OUT</text>
<text x="215.9" y="30.8">4</text>
<text x="206.1" y="39.5" transform="rotate(-90 206.1 39.5)">1</text>
<text x="143.9" y="46.7" transform="rotate(-90 143.9 46.7)">1</text>
<text x="17.3" y="53.3">3</text>
<text x="135.7" y="53.3">4</text>
<text x="151.1" y="53.3">2</text>
<text x="14.6" y="59.9">1</text>
<text x="14.6" y="57.3">2</text>
<text x="14.6" y="54.6">3</text>
<text x="17.3" y="58.6">1</text>
<text x="17.3" y="56">2</text>
<text x="143.9" y="62" transform="rotate(-90 143.9 62)">3</text>
<text x="192.6" y="62.6">3</text>
<text x="196.6" y="63.6">IN</text>
<text x="205.6" y="63.6">OUT</text>
<text x="213.3" y="62.6">4</text>
<text x="203.5" y="71.3" transform="rotate(-90 203.5 71.3)">1</text>
<text x="101.6" y="93.8" transform="rotate(-90 101.6 93.8)">4</text>
<text x="191.3" y="93">3</text>
<text x="195.3" y="94.1">IN</text>
<text x="204.3" y="94.1">OUT</text>
<text x="211.9" y="93">4</text>
<text x="202.1" y="101.7" transform="rotate(-90 202.1 101.7)">1</text>
<text x="166.2" y="119.6" transform="rotate(-90 166.2 119.6)">+IN</text>
<text x="158" y="123.2">3.3V</text>
<text x="158" y="125.8">PB_5</text>
<text x="163.5" y="120.1" transform="rotate(-90 163.5 120.1)">DEV</text>
<text x="168.8" y="120.4" transform="rotate(-90 168.8 120.4)">DBG</text>
<text x="203.8" y="125.8">PB_2</text>
<text x="204.2" y="123.2">GND</text>
<text x="158" y="128.5">PB_0</text>
<text x="158" y="131.1">PB_1</text>
<text x="204" y="128.5">PE_0</text>
<text x="204.1" y="131.1">PF_0</text>
<text x="158" y="133.7">PE_4</text>
<text x="158" y="136.4">PE_5</text>
<text x="201.9" y="133.7">RESET</text>
<text x="203.8" y="136.4">PB_7</text>
<text x="158" y="139">PB_4</text>
<text x="158" y="141.7">PA_5</text>
<text x="203.8" y="139">PB_6</text>
<text x="204" y="141.7">PA_4</text>
<text x="158" y="144.3">PA_6</text>
<text x="158" y="147">PA_7</text>
<text x="204" y="147">PA_2</text>
<text x="204" y="144.3">PA_3</text>
<text x="158" y="154.9">21+5V VBUS</text>
<text x="204.1" y="154.9">PF_2</text>
<text x="158" y="157.6">GND</text>
<text x="158" y="160.2">PD_0</text>
<text x="203.8" y="160.2">PB_3</text>
<text x="204.1" y="157.6">PF_3</text>
<text x="158" y="162.9">PD_1</text>
<text x="158" y="165.5">PD_2</text>
<text x="203.8" y="165.5">PC_5</text>
<text x="203.8" y="162.9">PC_4</text>
<text x="158" y="168.1">PD_3</text>
<text x="158" y="170.8">PE_1</text>
<text x="158" y="173.4">PE_2</text>
<text x="203.6" y="173.4">PD_6</text>
<text x="203.8" y="170.8">PC_7</text>
<text x="203.8" y="168.1">PC_6</text>
<text x="158" y="176.1">PE_3</text>
<text x="158" y="178.7">PF_1</text>
<text x="203.6" y="176.1">PD_7</text>
<text x="204.1" y="178.7">PF_4</text>
<text x="13.3" y="184.3">3</text>
<text x="16" y="185.6">2</text>
<text x="16" y="183">3</text>
<text x="30" y="181.6">1</text>
<text x="30" y="184.3">2</text>
<text x="32.7" y="183">IP+/2</text>
<text x="32.7" y="185.6">IP+</text>
<text x="44.3" y="185.6">VIOUT</text>
<text x="46.8" y="183">VCC</text>
<text x="53" y="184.3">7</text>
<text x="53" y="181.6">8</text>
<text x="158" y="184">GND</text>
<text x="204.2" y="184">GND</text>
<text x="13.3" y="189.6">1</text>
<text x="13.3" y="186.9">2</text>
<text x="16" y="188.3">1</text>
<text x="30" y="186.9">3</text>
<text x="30" y="189.6">4</text>
<text x="32.7" y="188.3">IP-</text>
<text x="32.7" y="190.9">IP-/2</text>
<text x="44" y="188.3">FILTER</text>
<text x="46.3" y="190.9">GND</text>
<text x="53" y="189.6">5</text>
<text x="53" y="186.9">6</text>
<text x="158" y="186.7">GND</text>
<text x="158" y="189.3">+5V VBUS</text>
<text x="202.1" y="189.3">+3.3V</text>
<text x="204.2" y="186.7">GND</text>
</g>
<g font-size="2.5" fill="#000080">
<text x="96.6" y="57.2">TVS Diode</text>
<text x="97.1" y="54.4">D11</text>
<text x="119.6" y="65">D12</text>
<text x="119.6" y="67.3">TVS Diode</text>
<text x="128.9" y="93.8">4.7k</text>
<text x="128.9" y="91.4">R10</text>
<text x="64.8" y="113">R13</text>
<text x="85.7" y="113.9">R12</text>
<text x="128.9" y="113.9">R11</text>
<text x="66.1" y="118.3">10k</text>
<text x="85.7" y="116.3">1k</text>
<text x="128.9" y="116.3">4.7k</text>
<text x="42.3" y="122">C16</text>
<text x="56.1" y="124.3">2k</text>
<text x="56.1" y="121.9">R14</text>
<text x="76.7" y="126">U12</text>
<text x="47.6" y="127.3">10uF</text>
<text x="76.5" y="128.6">TLV431</text>
<text x="235.5" y="126">MAX7219 Module with 8 Digit 7-Segment Display</text>
<text x="296.3" y="127.1">+5V</text>
<text x="130.2" y="141.7">R9</text>
<text x="130.2" y="144.1">4.7k</text>
<text x="260.6" y="147.2">U11</text>
<text x="279.5" y="154.9">U10</text>
<text x="97.1" y="161.3">4.7k</text>
<text x="97.1" y="158.9">R7</text>
<text x="110.9" y="160.2">R8</text>
<text x="279.5" y="157.3">RELAY</text>
<text x="110.9" y="162.6">10k</text>
<text x="236.8" y="165.9">10k</text>
<text x="236.8" y="163">R5</text>
<text x="240.9" y="166.6">Optocoupler</text>
<text x="96.6" y="170.9">SW1</text>
<text x="121.7" y="173.5">C15</text>
<text x="228.6" y="172.6">Diode</text>
<text x="255.1" y="173.2">10k</text>
<text x="255.1" y="170.8">R6</text>
<text x="96.6" y="176.2">Pushbutton</text>
<text x="121.7" y="175.9">0.1uF</text>
<text x="269.6" y="176.2">Q1</text>
<text x="269.9" y="179.2">Transistor</text>
</g>
<g font-size="2.5" fill="#00f">
<text x="230.7" y="131.1">VCC</text>
<text x="288" y="131.1">VCC</text>
<text x="230.7" y="136.4">DIN</text>
<text x="230.7" y="133.7">GND</text>
<text x="286" y="136.4">DOUT</text>
<text x="287.5" y="133.7">GND</text>
<text x="230.7" y="141.7">CLK</text>
<text x="230.7" y="139">CS</text>
<text x="286.4" y="139">LODA</text>
<text x="288.4" y="141.7">CLK</text>
<text x="289.7" y="160.3">NC</text>
<text x="289.7" y="170.9">NO</text>
<text x="244.7" y="188.1">Relay Module with Optocoupler</text>
</g>
<g font-size="2.3" fill="#009">
<text x="198.4" y="22.9">D6</text>
<text x="207.7" y="22.9">D_Schottky</text>
</g>
<g font-size="2.3" fill="#036">
<text x="9.3" y="46.4">230V AC</text>
<text x="7.9" y="53.6">L</text>
<text x="7.9" y="56.2">N</text>
<text x="7.9" y="58.9">E</text>
<text x="74.1" y="110.5">1.5V DC</text>
<text x="7.9" y="176.6">To Device</text>
<text x="6.6" y="184.5">L</text>
<text x="6.6" y="187.2">N</text>
<text x="6.6" y="189.8">E</text>
</g>
<g font-size="2.3" fill="#600">
<text x="139.4" y="48">4</text>
<text x="139.4" y="58.6">3</text>
</g>
<text font-size="1.9" fill="#009" x="269.9" y="211.9">Pritam Pawar &amp; Sahil Deshpande</text>
</svg>
